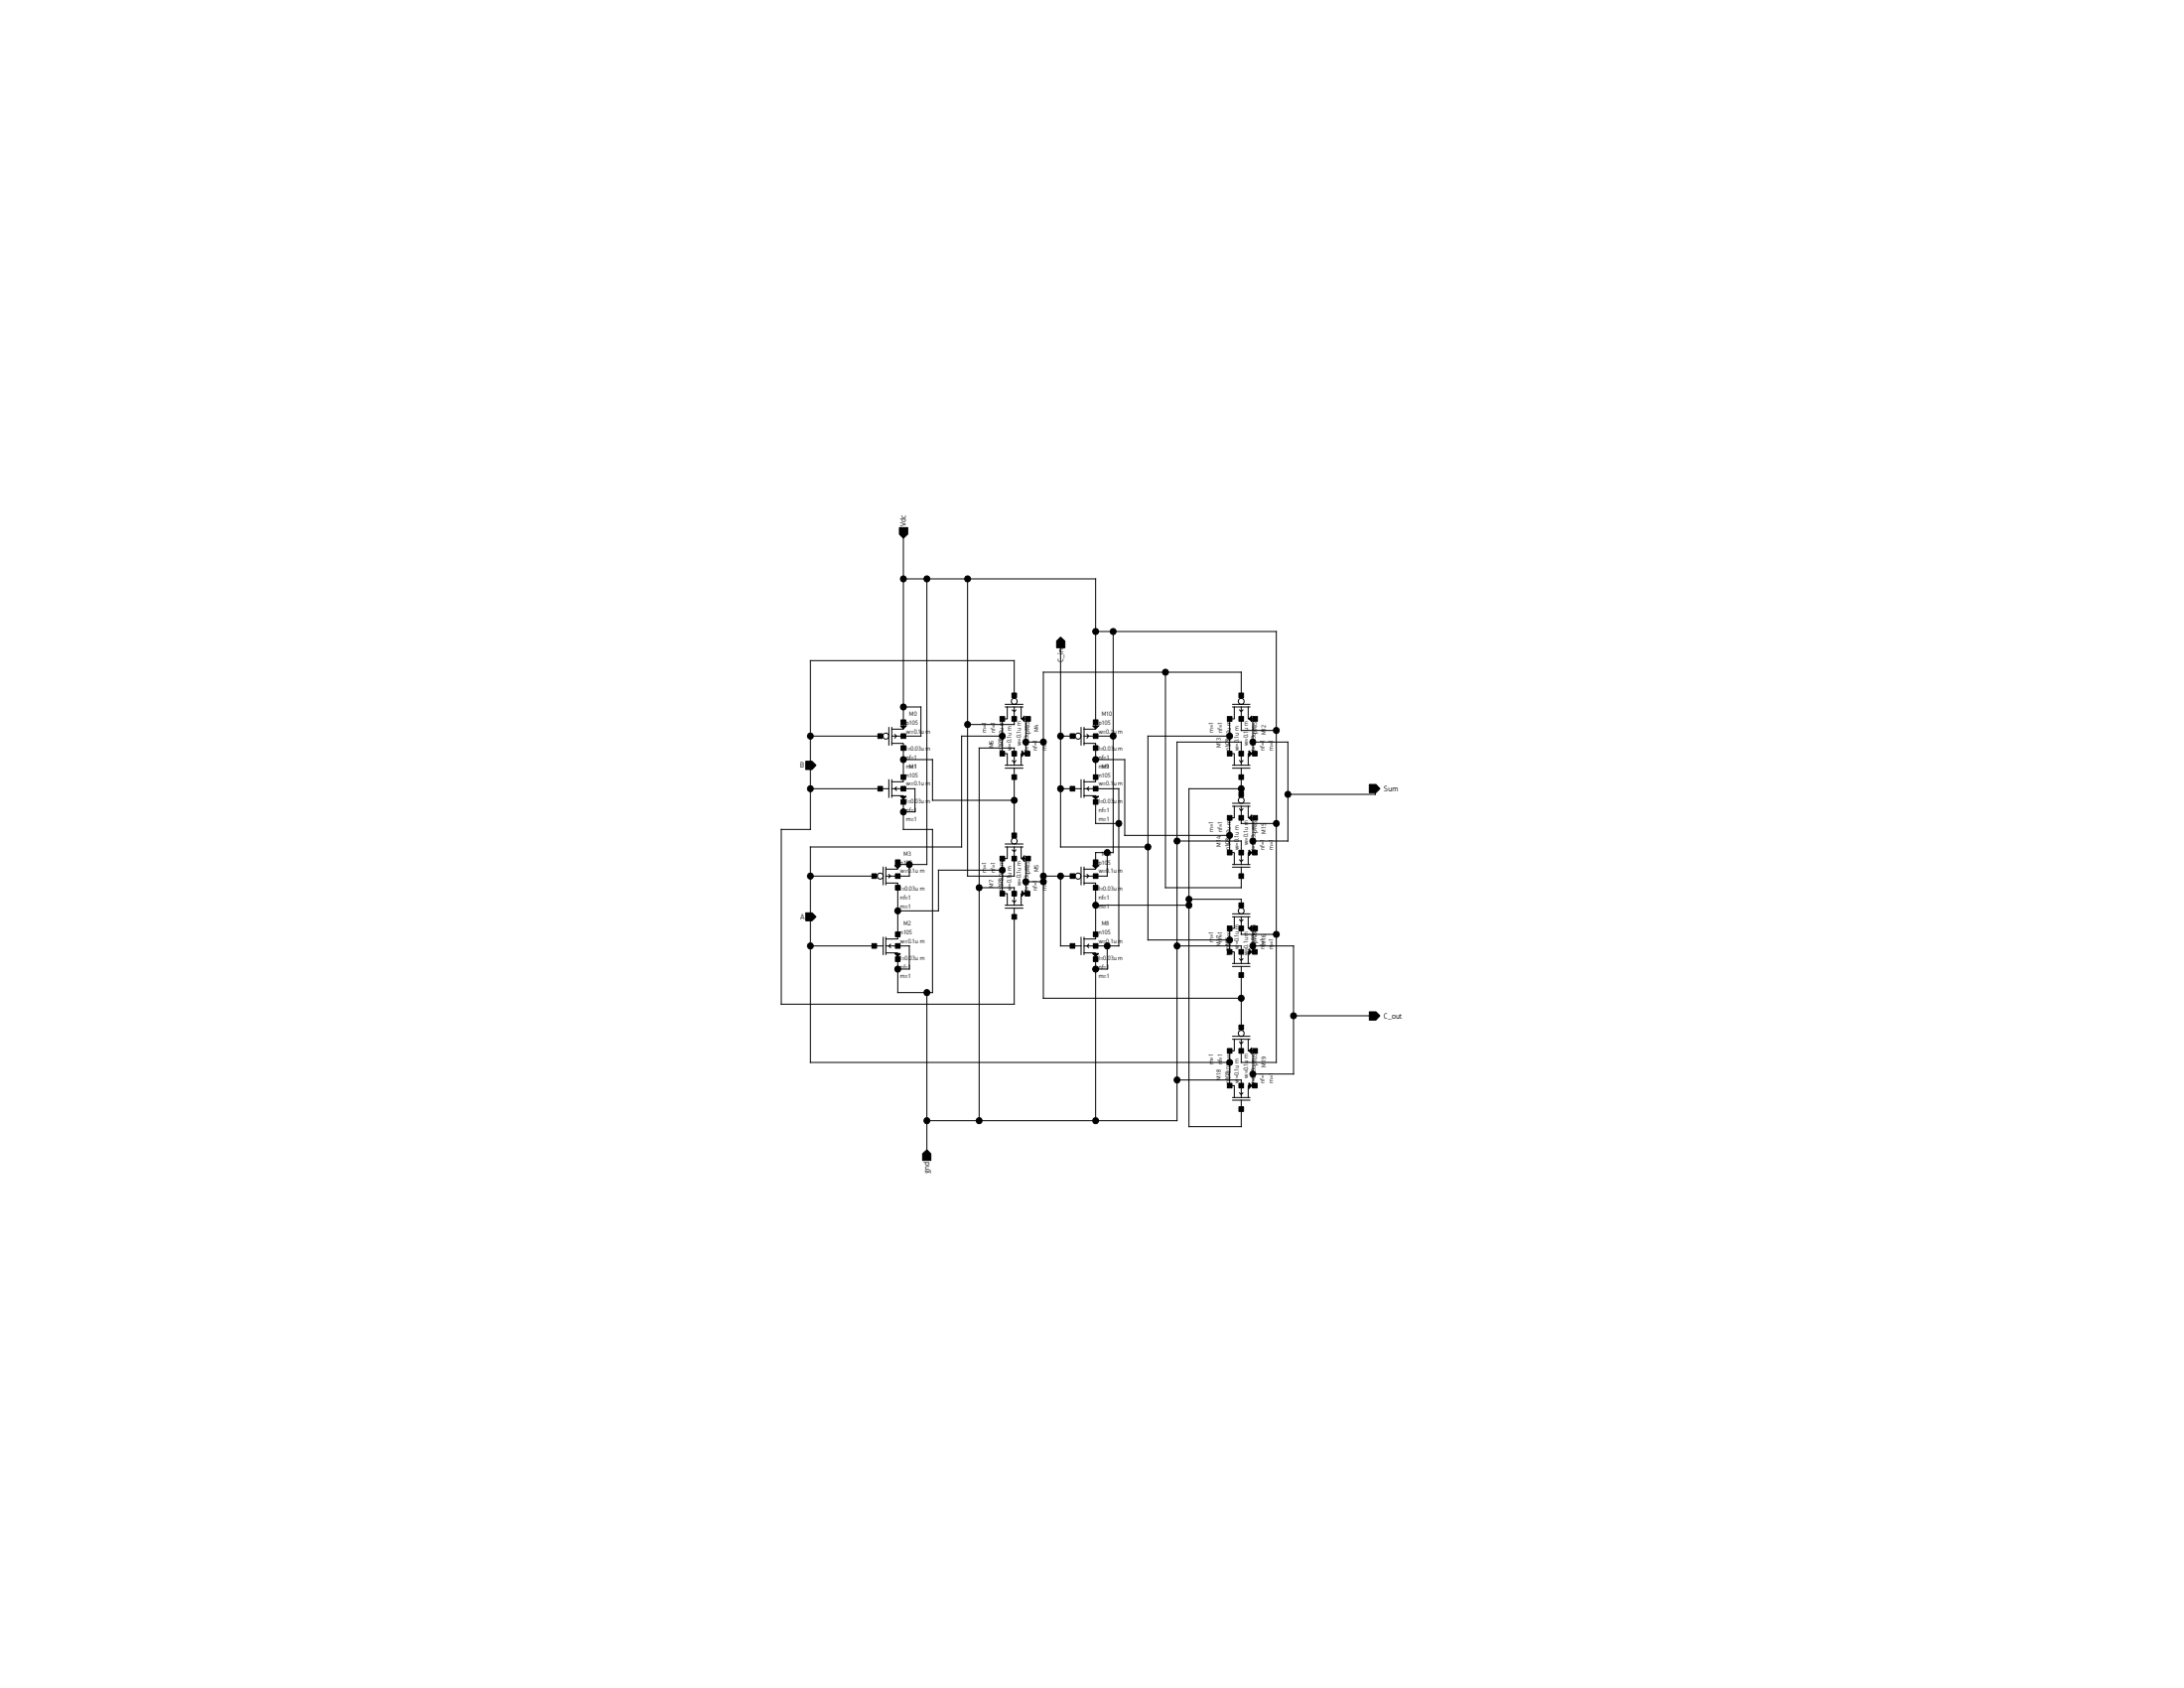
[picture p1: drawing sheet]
<svg xmlns="http://www.w3.org/2000/svg" width="279mm" height="216mm" viewBox="0 0 279 216" stroke-linecap="round" stroke-linejoin="round" font-family="sans-serif">
<g fill="none" stroke="#000" stroke-width=".13">
<path d="M115.6 74h24.6v19.3h-1.5M115.6 68.1v25.2h-1.5M118.6 74v36.6h-3.7v.6h-1.6M123.8 74v38.1h6v-3.8M103.7 94.1h9.3M113.7 93v2.3M113.7 99.7v2.3M114.1 95.1h1.5v4.9h-1.5M114.1 93v2.3M114.1 99.7v2.3M114.5 93.9l.2 .2-.2 .3M115.6 90.4h2.2v3.7h-3.7"/>
<path d="M115.6 97.2h3.7v5.2h10.5M128.2 94.1h-5.2v14.2h-19.3v27.6h53.6M128.6 90.4h2.3M128.6 90.1h2.3M128.6 98.3h2.3M128.6 97.9h2.3M128.9 90.4v1.5h-.7v4.5h.7v1.5M129.5 90.8l.3 .2 .2-.2M129.5 97.3l.3 .2 .2-.2M129.8 89.3v-4.8h-26.1v21.6h-3.8v22.3h29.9v-12.2M129.8 90.4v2.3h-6M129.8 97.9v-2.2h-4.5v47.6"/>
<path d="M129.8 98.3v8.9M130.6 90.4v1.5h.6v4.5h-.6v1.5M131.2 94.9h2.3M135.7 94.1h1.8M135.7 82.3v26h11.2M138.3 93v2.3M138.3 99.7v2.3M138.7 95.1h1.5v4.9h-1.5M138.7 93v2.3M138.7 99.7v2.3M138.7 94.1h3.7M139.1 93.9l.2 .2-.2 .3"/>
<path d="M140.2 80.8h23.1v55.1h-4.5v-3M140.2 97.2h3.7v9.6h13.4M142.4 80.8v28.3h-2.2v2.1h-1.5M149.1 86v27.5h9.7v-2.6M157.3 94.1h-10.4v26.1h10.4M157.7 90.4h2.2M157.7 90.1h2.2M157.7 98.3h2.2M157.7 97.9h2.2M157.9 90.4v1.5h-.6v4.5h.6v1.5M158.6 90.8l.2 .2 .2-.2M158.6 97.3l.2 .2 .2-.2"/>
<path d="M158.8 89.3v-3.3h-25.3v41.7h25.3M158.8 90.4v3h4.5M158.8 97.9v-3h-8.2v48.4h-32M158.8 98.3v3.7M159.7 90.4v1.5h.6v4.5h-.6v1.5M160.3 94.9h4.5v12.7h-4.5M103.7 112.1h8.5M103.7 100.9h10M113 110.9v2.3M113 119.9v2.2M113.3 112.9h1.6v7.2h-1.6M113.3 110.9v2.3"/>
<path d="M113.3 119.9v2.2M113.7 111.8l.2 .3-.2 .2M114.1 101.8h1.5v4.3h3.7v20.9h-4.4v-5.1h-1.6M114.1 100.9h3v2.9h-1.5M114.7 100.7l-.2 .2 .2 .2M116.3 110.6v1.5h-3M125.3 113.5h4.5v2.3M128.2 111.3h-8.1v5.2h-5.2M128.6 108.3h2.3M128.6 107.9h2.3M128.6 116.2h2.3M128.6 115.8h2.3"/>
<path d="M128.9 108.3v1.5h-.7v4.5h.7v1.5M129.5 108.7l.3 .2 .2-.2M129.5 115.2l.3 .2 .2-.2M130.6 108.3v1.5h.6v4.5h-.6v1.5M131.2 112.8h2.3M133.5 112.1h4M135.7 100.9h2.6M135.7 112.1v8.9h2.6M138.3 110.9v2.3M138.3 119.9v2.2M138.7 112.9h1.5v7.2h-1.5M138.7 101.8h1.5v3.5h2.9"/>
<path d="M138.7 110.9v2.3M138.7 119.9v2.2M138.7 100.9h4.4v20.1h-4.4M139.1 111.8l.2 .3-.2 .2M139.3 100.7l-.2 .2 .2 .2M140.2 115.8h11.9M141.6 109.1v3h-2.9M150.6 107.6h8.2v3M152.1 115h6.7v1.2M157.7 117.3h2.2M157.7 116.9h2.2M157.7 103.1h2.2"/>
<path d="M157.7 102.7h2.2M157.7 110.9h2.2M157.7 110.6h2.2M157.9 117.3v1.4h-.6v3.1h.6v1.4M157.9 103.1v1.5h-.6v4.5h.6v1.5M158.6 117.6l.2 .3 .2-.3M158.6 103.5l.2 .2 .2-.2M158.6 110l.2 .2 .2-.2M158.8 103.1v2.2h4.5M158.8 117.3v2.2h4.5M158.8 100.9h-6.7v43.2h6.7v-3.4M159.7 117.3v1.4h.6v3.1h-.6v1.4"/>
<path d="M159.7 103.1v1.5h.6v4.5h-.6v1.5M175.9 100.9v.7h-11.1M103.7 121h9.3M113.3 121h3v3h-1.4M113.9 120.8l-.2 .2 .2 .2M118.6 127v20.8M138.7 121.9h1.5v21.4M139.3 120.8l-.2 .2 .2 .2M141.6 121v3h-1.4M150.6 121h8.2v2.2M150.6 138.1h8.2v2.3M157.7 132.9h2.2"/>
<path d="M157.7 132.5h2.2M157.7 123.6h2.2M157.7 123.2h2.2M157.9 132.9v1.5h-.6v4.5h.6v1.5M158.6 133.3l.2 .2 .2-.2M158.6 139.8l.2 .2 .2-.2M158.6 122.6l.2 .3 .2-.3M158.8 123.6v8.2M159.7 132.9v1.5h.6v4.5h-.6v1.5M160.3 121h5.2v16.4h-5.2M165.5 129.9h10.4M157.7 140.7h2.2"/>
<path d="M157.7 140.4h2.2"/>
<circle cx="113.3" cy="94.2" r=".39"/>
<circle cx="129.7" cy="89.7" r=".39"/>
<circle cx="137.9" cy="94.2" r=".39"/>
<circle cx="158.8" cy="89.7" r=".39"/>
<circle cx="112.6" cy="112.1" r=".39"/>
<circle cx="129.7" cy="107.6" r=".39"/>
<circle cx="137.9" cy="112.1" r=".39"/>
<circle cx="158.8" cy="102.4" r=".39"/>
<circle cx="158.8" cy="116.5" r=".39"/>
<circle cx="158.8" cy="132.2" r=".39"/>
</g>
<g fill="#000" stroke="#000" stroke-width=".13">
<path d="M115.1 67.5h1v.8l-.5 .5-.5-.5zM103.1 97.4h.8l.5 .5-.5 .5h-.8zM112.3 93.9h.6v.5h-.6zM115.3 93.9h.6v.5h-.6zM115.3 92.1h.6v.6h-.6zM115.3 95.4h.6v.6h-.6zM115.3 99.1h.6v.6h-.6zM115.2 92.8h.8l-.4 .4zM127.9 91.7h.6v.5h-.6zM127.9 96.1h.6v.6h-.6zM129.5 91.7h.5v.5h-.5zM129.5 88.6h.5v.6h-.5z"/>
<path d="M129.5 96.1h.5v.6h-.5zM129.5 99.1h.5v.6h-.5zM131.1 91.6v.7l-.4-.4zM130.7 96l.4 .4-.4 .4zM131.1 96.1h.6v.6h-.6zM131.2 91.7h.6v.5h-.6zM135.7 81.5l.5 .5v.8h-1v-.8zM136.9 93.9h.6v.5h-.6zM139.9 93.9h.6v.5h-.6zM139.9 92.1h.6v.6h-.6zM139.9 95.4h.6v.6h-.6zM139.9 99.1h.6v.6h-.6z"/>
<path d="M139.8 92.8h.7l-.3 .4zM157 91.7h.6v.5h-.6zM157 96.1h.6v.6h-.6zM158.5 91.7h.6v.5h-.6zM158.5 88.6h.6v.6h-.6zM158.5 96.1h.6v.6h-.6zM158.5 99.1h.6v.6h-.6zM159.8 91.9l.3-.3v.7zM159.8 96l.3 .4-.3 .4zM160.2 96.1h.6v.6h-.6zM160.3 91.7h.6v.5h-.6zM103.1 116.8h.8l.5 .5-.5 .5h-.8z"/>
<path d="M111.5 111.8h.6v.6h-.6zM112.3 100.6h.6v.6h-.6zM114.6 111.8h.5v.6h-.5zM114.6 110h.5v.6h-.5zM114.6 113.2h.5v.6h-.5zM114.6 119.2h.5v.6h-.5zM114.5 110.7h.7l-.3 .4zM115.3 100.6h.6v.6h-.6zM115.3 102.3h.6v.6h-.6zM115.2 101.9h.8l-.4 .3zM127.9 109.5h.6v.6h-.6zM127.9 114h.6v.6h-.6z"/>
<path d="M129.5 109.5h.5v.6h-.5zM129.5 106.6h.5v.5h-.5zM129.5 114h.5v.6h-.5zM129.5 117h.5v.6h-.5zM131.1 109.4v.8l-.4-.4zM130.7 113.9l.4 .4-.4 .3zM131.1 114h.6v.6h-.6zM131.2 109.5h.6v.6h-.6zM136.9 111.8h.6v.6h-.6zM136.9 100.6h.6v.6h-.6zM139.9 111.8h.6v.6h-.6zM139.9 110h.6v.6h-.6z"/>
<path d="M139.9 113.2h.6v.6h-.6zM139.9 100.6h.6v.6h-.6zM139.9 102.3h.6v.6h-.6zM139.9 119.2h.6v.6h-.6zM139.8 110.7h.7l-.3 .4zM139.8 101.9h.7l-.3 .3zM157 118.4h.6v.6h-.6zM157 104.3h.6v.6h-.6zM157 108.8h.6v.5h-.6zM158.5 118.4h.6v.6h-.6zM158.5 115.5h.6v.6h-.6zM158.5 104.3h.6v.6h-.6z"/>
<path d="M158.5 101.3h.6v.6h-.6zM158.5 108.8h.6v.5h-.6zM158.5 111.8h.6v.6h-.6zM160.1 118.4v.7l-.3-.4zM159.8 104.6l.3-.4v.8zM159.8 108.7l.3 .4-.3 .3zM160.2 108.8h.6v.5h-.6zM160.3 118.4h.6v.6h-.6zM160.3 104.3h.6v.6h-.6zM175.2 100.3h.8l.5 .6-.5 .5h-.8zM111.5 120.7h.6v.6h-.6zM114.6 120.7h.5v.6h-.5z"/>
<path d="M114.6 122.4h.5v.6h-.5zM114.5 122h.7l-.3 .3zM136.9 120.7h.6v.6h-.6zM139.9 120.7h.6v.6h-.6zM139.9 122.4h.6v.6h-.6zM139.8 122h.7l-.3 .3zM157 134.1h.6v.6h-.6zM157 138.6h.6v.5h-.6zM157 121.5h.6v.5h-.6zM158.5 134.1h.6v.6h-.6zM158.5 131.1h.6v.6h-.6zM158.5 138.6h.6v.5h-.6z"/>
<path d="M158.5 121.5h.6v.5h-.6zM158.5 124.4h.6v.6h-.6zM160.1 134v.8l-.3-.4zM159.8 138.5l.3 .4-.3 .3zM159.8 121.4l.3 .4-.3 .3zM160.2 138.6h.6v.5h-.6zM160.2 121.5h.6v.5h-.6zM160.3 134.1h.6v.6h-.6zM175.2 129.4h.8l.5 .5-.5 .6h-.8zM118 147.6l.6-.5 .5 .5v.8h-1.1zM158.5 141.6h.6v.6h-.6z"/>
<circle cx="115.6" cy="74" r=".39"/>
<circle cx="118.6" cy="74" r=".39"/>
<circle cx="123.8" cy="74" r=".39"/>
<circle cx="103.7" cy="94.2" r=".39"/>
<circle cx="115.6" cy="90.4" r=".39"/>
<circle cx="115.6" cy="97.2" r=".39"/>
<circle cx="123.8" cy="92.7" r=".39"/>
<circle cx="128.2" cy="94.2" r=".39"/>
<circle cx="131.2" cy="94.9" r=".39"/>
<circle cx="133.5" cy="94.9" r=".39"/>
<circle cx="135.7" cy="94.2" r=".39"/>
<circle cx="140.2" cy="80.8" r=".39"/>
<circle cx="140.2" cy="97.2" r=".39"/>
<circle cx="142.4" cy="80.8" r=".39"/>
<circle cx="142.4" cy="94.2" r=".39"/>
<circle cx="149.1" cy="86" r=".39"/>
<circle cx="157.3" cy="94.2" r=".39"/>
<circle cx="160.3" cy="94.9" r=".39"/>
<circle cx="163.3" cy="93.4" r=".39"/>
<circle cx="103.7" cy="100.9" r=".39"/>
<circle cx="103.7" cy="112.1" r=".39"/>
<circle cx="114.8" cy="116.5" r=".39"/>
<circle cx="115.6" cy="103.8" r=".39"/>
<circle cx="116.3" cy="110.6" r=".39"/>
<circle cx="125.3" cy="113.5" r=".39"/>
<circle cx="128.2" cy="111.3" r=".39"/>
<circle cx="129.7" cy="102.4" r=".39"/>
<circle cx="131.2" cy="112.8" r=".39"/>
<circle cx="133.5" cy="112.1" r=".39"/>
<circle cx="133.5" cy="112.8" r=".39"/>
<circle cx="135.7" cy="112.1" r=".39"/>
<circle cx="135.7" cy="100.9" r=".39"/>
<circle cx="140.2" cy="115.8" r=".39"/>
<circle cx="141.6" cy="109.1" r=".39"/>
<circle cx="143.1" cy="105.3" r=".39"/>
<circle cx="146.8" cy="108.3" r=".39"/>
<circle cx="150.6" cy="107.6" r=".39"/>
<circle cx="152.1" cy="115" r=".39"/>
<circle cx="152.1" cy="115.8" r=".39"/>
<circle cx="157.3" cy="106.9" r=".39"/>
<circle cx="158.8" cy="100.9" r=".39"/>
<circle cx="160.3" cy="107.6" r=".39"/>
<circle cx="163.3" cy="105.3" r=".39"/>
<circle cx="163.3" cy="119.5" r=".39"/>
<circle cx="164.8" cy="101.6" r=".39"/>
<circle cx="103.7" cy="121" r=".39"/>
<circle cx="114.8" cy="124" r=".39"/>
<circle cx="118.6" cy="127" r=".39"/>
<circle cx="140.2" cy="124" r=".39"/>
<circle cx="141.6" cy="121" r=".39"/>
<circle cx="150.6" cy="121" r=".39"/>
<circle cx="150.6" cy="138.1" r=".39"/>
<circle cx="157.3" cy="120.2" r=".39"/>
<circle cx="157.3" cy="135.9" r=".39"/>
<circle cx="158.8" cy="127.7" r=".39"/>
<circle cx="160.3" cy="137.4" r=".39"/>
<circle cx="160.3" cy="121" r=".39"/>
<circle cx="165.5" cy="129.9" r=".39"/>
<circle cx="118.6" cy="143.3" r=".39"/>
<circle cx="125.3" cy="143.3" r=".39"/>
<circle cx="140.2" cy="143.3" r=".39"/>
</g>
<g font-size="1">
<text x="115.9" y="67.4" transform="rotate(-90 115.9 67.4)">Vdc</text>
<text x="136" y="84.7" transform="rotate(-90 136 84.7)">C_in</text>
<text x="102.3" y="98.2">B</text>
<text x="177" y="101.2">Sum</text>
<text x="102.4" y="117.6">A</text>
<text x="177" y="130.2">C_out</text>
<text x="118.9" y="150.1" transform="rotate(-90 118.9 150.1)">gnd</text>
</g>
<g font-size=".8">
<text x="116" y="93.8">w=0.1</text>
<text x="116" y="92.7">p105</text>
<text x="116.3" y="91.6">M0</text>
<text x="117.9" y="93.8">u m</text>
<text x="126.2" y="93.7" transform="rotate(-90 126.2 93.7)">m=</text>
<text x="126.2" y="92.7" transform="rotate(-90 126.2 92.7)">1</text>
<text x="127.1" y="95.7" transform="rotate(-90 127.1 95.7)">M6</text>
<text x="127.3" y="93.7" transform="rotate(-90 127.3 93.7)">nf=</text>
<text x="127.3" y="92.7" transform="rotate(-90 127.3 92.7)">1</text>
<text x="128.3" y="95.6" transform="rotate(-90 128.3 95.6)">1l0=50.03u m</text>
<text x="129.4" y="95.5" transform="rotate(-90 129.4 95.5)">=0.1u m</text>
<text x="130.6" y="95.4" transform="rotate(-90 130.6 95.4)">w=0.1u m</text>
<text x="131.6" y="94.9" transform="rotate(-90 131.6 94.9)">03upm</text>
<text x="131.7" y="93.4" transform="rotate(-90 131.7 93.4)">105</text>
<text x="132.9" y="93.6" transform="rotate(-90 132.9 93.6)">M4</text>
<text x="140.5" y="93.8">w=0.1</text>
<text x="140.5" y="92.7">p105</text>
<text x="140.9" y="91.6">M10</text>
<text x="142.5" y="93.8">u m</text>
<text x="155.2" y="93.7" transform="rotate(-90 155.2 93.7)">m=1</text>
<text x="156.2" y="95.7" transform="rotate(-90 156.2 95.7)">M1</text>
<text x="156.2" y="94.7" transform="rotate(-90 156.2 94.7)">3</text>
<text x="156.3" y="93.7" transform="rotate(-90 156.3 93.7)">nf=1</text>
<text x="157.3" y="94.9" transform="rotate(-90 157.3 94.9)">50.03u m</text>
<text x="158.5" y="94.7" transform="rotate(-90 158.5 94.7)">.1u m</text>
<text x="159.7" y="95.4" transform="rotate(-90 159.7 95.4)">w=0.1u m</text>
<text x="160.7" y="94.9" transform="rotate(-90 160.7 94.9)">03upm</text>
<text x="160.8" y="93.4" transform="rotate(-90 160.8 93.4)">105</text>
<text x="161.9" y="94" transform="rotate(-90 161.9 94)">M12</text>
<text x="116" y="98.3">mM1</text>
<text x="116" y="97.2">nf=1</text>
<text x="116" y="96.1">l=0.03u m</text>
<text x="116" y="100.5">w=0.1u m</text>
<text x="116" y="99.4">n105</text>
<text x="116.5" y="98.3">=1</text>
<text x="128.3" y="96" transform="rotate(-90 128.3 96)">n</text>
<text x="129.4" y="96" transform="rotate(-90 129.4 96)">w</text>
<text x="131.6" y="96" transform="rotate(-90 131.6 96)">l=0.</text>
<text x="132.7" y="96" transform="rotate(-90 132.7 96)">nf=1</text>
<text x="133.9" y="96" transform="rotate(-90 133.9 96)">m=1</text>
<text x="140.5" y="98.3">mM9</text>
<text x="140.5" y="97.2">nf=1</text>
<text x="140.5" y="96.1">l=0.03</text>
<text x="140.5" y="100.5">w=0.1</text>
<text x="140.5" y="99.4">n105</text>
<text x="141.1" y="98.3">=1</text>
<text x="142.5" y="96.1">u m</text>
<text x="142.5" y="100.5">u m</text>
<text x="157.3" y="96" transform="rotate(-90 157.3 96)">n1l0=</text>
<text x="158.5" y="96" transform="rotate(-90 158.5 96)">w=0</text>
<text x="160.7" y="96" transform="rotate(-90 160.7 96)">l=0.</text>
<text x="161.8" y="96" transform="rotate(-90 161.8 96)">nf=1</text>
<text x="162.9" y="96" transform="rotate(-90 162.9 96)">m=1</text>
<text x="116" y="105">m=1</text>
<text x="116" y="103.8">nf=1</text>
<text x="116" y="102.7">l=0.</text>
<text x="117.1" y="102.7">03u m</text>
<text x="140.5" y="105">m=1</text>
<text x="140.5" y="103.8">nf=1</text>
<text x="140.5" y="102.7">l=0.03</text>
<text x="142.5" y="102.7">u m</text>
<text x="155.2" y="106.4" transform="rotate(-90 155.2 106.4)">m=1</text>
<text x="156.2" y="107.4" transform="rotate(-90 156.2 107.4)">4</text>
<text x="156.3" y="106.4" transform="rotate(-90 156.3 106.4)">nf=1</text>
<text x="157.3" y="107.6" transform="rotate(-90 157.3 107.6)">50.03u m</text>
<text x="158.5" y="107.4" transform="rotate(-90 158.5 107.4)">.1u m</text>
<text x="160.7" y="107.6" transform="rotate(-90 160.7 107.6)">03upm</text>
<text x="160.8" y="106.1" transform="rotate(-90 160.8 106.1)">105</text>
<text x="161.9" y="106.7" transform="rotate(-90 161.9 106.7)">M15</text>
<text x="115.2" y="113.9">l=0.03u m</text>
<text x="115.2" y="111.7">w=0.1u m</text>
<text x="115.2" y="110.6">p105</text>
<text x="115.6" y="109.5">M3</text>
<text x="126.2" y="111.6" transform="rotate(-90 126.2 111.6)">m=1</text>
<text x="127.1" y="113.5" transform="rotate(-90 127.1 113.5)">M7</text>
<text x="127.3" y="111.6" transform="rotate(-90 127.3 111.6)">n</text>
<text x="127.3" y="111.2" transform="rotate(-90 127.3 111.2)">f=1</text>
<text x="128.3" y="113.9" transform="rotate(-90 128.3 113.9)">n1l0=50.03u m</text>
<text x="129.4" y="113.9" transform="rotate(-90 129.4 113.9)">w</text>
<text x="129.4" y="113.4" transform="rotate(-90 129.4 113.4)">=0.1</text>
<text x="129.4" y="112" transform="rotate(-90 129.4 112)">u m</text>
<text x="130.6" y="113.3" transform="rotate(-90 130.6 113.3)">w=0.1u m</text>
<text x="131.6" y="113.9" transform="rotate(-90 131.6 113.9)">l=0.</text>
<text x="131.6" y="112.8" transform="rotate(-90 131.6 112.8)">03upm</text>
<text x="131.7" y="111.3" transform="rotate(-90 131.7 111.3)">105</text>
<text x="132.7" y="113.9" transform="rotate(-90 132.7 113.9)">nf=1</text>
<text x="132.9" y="111.5" transform="rotate(-90 132.9 111.5)">M5</text>
<text x="133.9" y="113.9" transform="rotate(-90 133.9 113.9)">m=1</text>
<text x="140.5" y="113.9">l=0.03u m</text>
<text x="140.5" y="111.7">w=0</text>
<text x="140.5" y="110.6">p10</text>
<text x="140.9" y="109.4">M1</text>
<text x="141.7" y="110.6">5</text>
<text x="141.9" y="111.7">.1u m</text>
<text x="141.9" y="109.4">1</text>
<text x="156.2" y="108.3" transform="rotate(-90 156.2 108.3)">M1</text>
<text x="157.3" y="108.7" transform="rotate(-90 157.3 108.7)">n1l0=</text>
<text x="158.5" y="108.7" transform="rotate(-90 158.5 108.7)">w=0</text>
<text x="159.7" y="108.1" transform="rotate(-90 159.7 108.1)">w=0.1u m</text>
<text x="160.7" y="108.7" transform="rotate(-90 160.7 108.7)">l=0.</text>
<text x="161.8" y="108.7" transform="rotate(-90 161.8 108.7)">nf=1</text>
<text x="162.9" y="108.7" transform="rotate(-90 162.9 108.7)">m=1</text>
<text x="115.2" y="116.2">m=1</text>
<text x="115.2" y="115">nf=1</text>
<text x="115.2" y="119.5">n105</text>
<text x="115.6" y="118.4">M2</text>
<text x="140.5" y="116.2">m=1</text>
<text x="140.5" y="115">nf=1</text>
<text x="140.5" y="119.5">n105</text>
<text x="140.9" y="118.4">M8</text>
<text x="160.7" y="119.5" transform="rotate(-90 160.7 119.5)">u m</text>
<text x="160.8" y="119.5" transform="rotate(-90 160.8 119.5)">5</text>
<text x="115.2" y="125.1">m=1</text>
<text x="115.2" y="124">nf=1</text>
<text x="115.2" y="122.9">l=0.03u m</text>
<text x="115.2" y="120.6">w=0.1u m</text>
<text x="140.5" y="125.1">m=1</text>
<text x="140.5" y="124">nf=1</text>
<text x="140.5" y="122.9">l=0.</text>
<text x="140.5" y="120.6">w=0.1u m</text>
<text x="141.7" y="122.9">03u m</text>
<text x="155.2" y="120.5" transform="rotate(-90 155.2 120.5)">m=1</text>
<text x="156.2" y="121" transform="rotate(-90 156.2 121)">Mn1</text>
<text x="156.3" y="120.1" transform="rotate(-90 156.3 120.1)">f7=1</text>
<text x="157.5" y="122.2" transform="rotate(-90 157.5 122.2)">l=0n.0130u5 m</text>
<text x="158.5" y="121.4" transform="rotate(-90 158.5 121.4)">w</text>
<text x="158.5" y="120.8" transform="rotate(-90 158.5 120.8)">=0.1u m</text>
<text x="159.7" y="122.2" transform="rotate(-90 159.7 122.2)">w=0.1u m</text>
<text x="160.7" y="121.4" transform="rotate(-90 160.7 121.4)">l=</text>
<text x="160.7" y="120.8" transform="rotate(-90 160.7 120.8)">0p.1003</text>
<text x="161.8" y="121.4" transform="rotate(-90 161.8 121.4)">n</text>
<text x="161.8" y="121" transform="rotate(-90 161.8 121)">fM16</text>
<text x="161.8" y="120.8" transform="rotate(-90 161.8 120.8)">=1</text>
<text x="162.9" y="121.4" transform="rotate(-90 162.9 121.4)">m</text>
<text x="162.9" y="120.8" transform="rotate(-90 162.9 120.8)">=1</text>
<text x="155.2" y="136.2" transform="rotate(-90 155.2 136.2)">m=1</text>
<text x="156.3" y="136.2" transform="rotate(-90 156.3 136.2)">n</text>
<text x="156.3" y="135.8" transform="rotate(-90 156.3 135.8)">f=1</text>
<text x="158.5" y="138" transform="rotate(-90 158.5 138)">=0.1u m</text>
<text x="159.7" y="137.9" transform="rotate(-90 159.7 137.9)">w=0.1u m</text>
<text x="160.8" y="135.9" transform="rotate(-90 160.8 135.9)">105</text>
<text x="161.9" y="136.5" transform="rotate(-90 161.9 136.5)">M</text>
<text x="161.9" y="135.9" transform="rotate(-90 161.9 135.9)">19</text>
<text x="156.2" y="138.1" transform="rotate(-90 156.2 138.1)">M18</text>
<text x="157.3" y="138.5" transform="rotate(-90 157.3 138.5)">n1l0=50.03u m</text>
<text x="158.5" y="138.5" transform="rotate(-90 158.5 138.5)">w</text>
<text x="160.7" y="138.5" transform="rotate(-90 160.7 138.5)">l=0.03upm</text>
<text x="161.8" y="138.5" transform="rotate(-90 161.8 138.5)">nf=1</text>
<text x="162.9" y="138.5" transform="rotate(-90 162.9 138.5)">m=1</text>
</g>
</svg>
